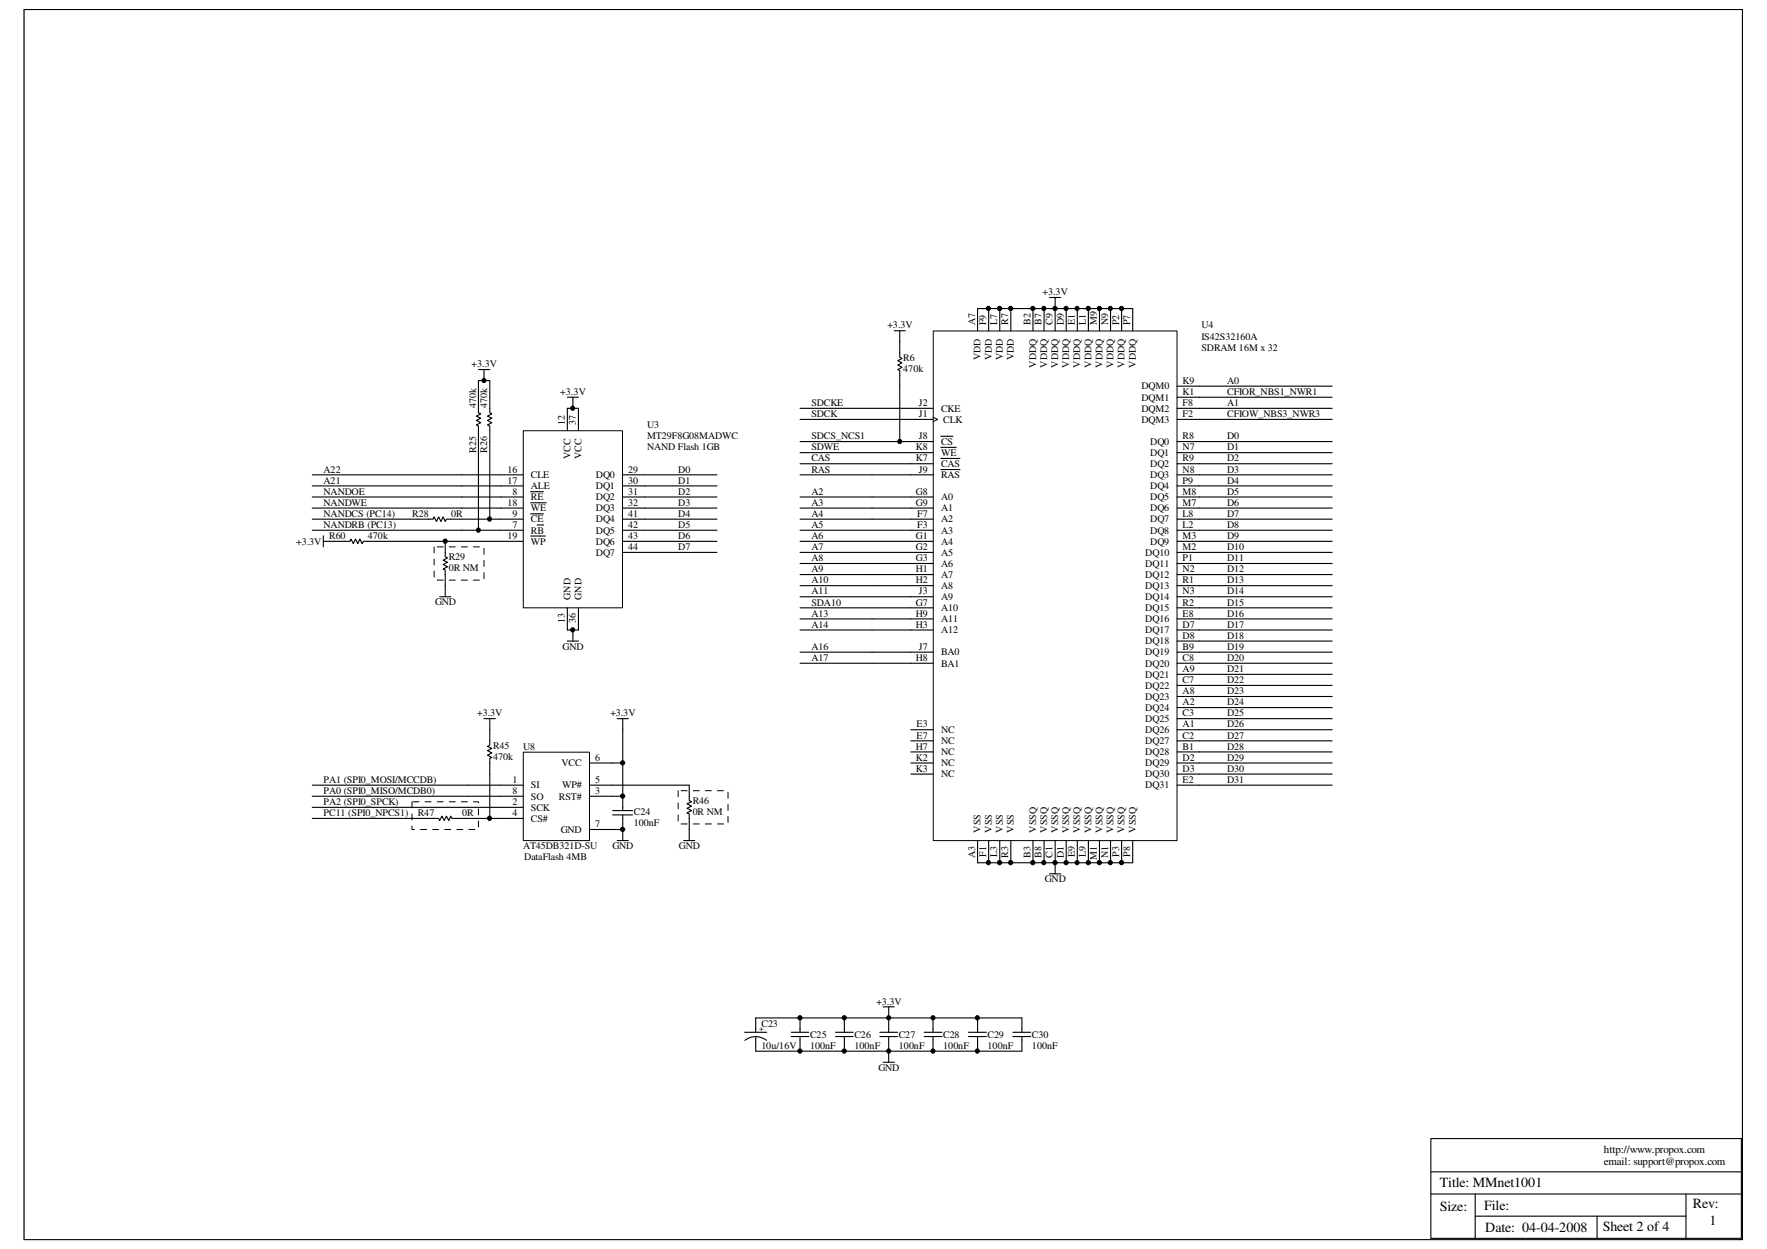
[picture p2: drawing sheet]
<svg xmlns="http://www.w3.org/2000/svg" width="297mm" height="210mm" viewBox="0 0 297 210" stroke-linecap="round" stroke-linejoin="round" font-family="sans-serif">
<path d="M4.1 1.6h288.8v206.7h-288.8z" fill="none" stroke="#000" stroke-width=".17"/>
<g fill="none" stroke="#000" stroke-width=".19">
<path d="M150.3 55.6h1.9M151.3 55.6v4.4l.3 .2-.7 .4 .7 .4-.7 .3 .7 .4-.7 .4 .4 .2v11.9M164.3 51.9h26.1M176.4 50h1.9M177.4 50v1.9M134.5 74.2h12.1M134.5 76.1h12.1M134.5 79.8h12.1M134.5 77.9h12.1M134.5 68.6h12.1M134.5 70.5h12.1M201.6 66.8h22.3"/>
<path d="M201.6 64.9h22.3M201.6 68.6h22.3M201.6 70.5h22.3M134.5 83.5h12.1M134.5 85.4h12.1M134.5 87.2h12.1M134.5 89.1h12.1M134.5 91h12.1M134.5 92.8h12.1M134.5 94.7h12.1M134.5 96.6h12.1M134.5 98.4h12.1"/>
<path d="M134.5 100.3h12.1M134.5 102.2h12.1M134.5 104h12.1M134.5 109.6h12.1M134.5 111.5h12.1M134.5 105.9h12.1M164.3 145h26.1M176.4 146.9h1.9M177.4 145v1.9M240.5 191.3h52.2v16.8h-52.2zM240.5 196.9h52.2M240.5 200.7h52.2"/>
<path d="M248 200.7v7.4M248 204.4h35.4M268.5 204.4v3.7M283.4 200.7v7.4"/>
</g>
<path d="M88 72.4h16.6v29.8h-16.6z" fill="#fff"/>
<path d="M88 72.4h16.6v29.8h-16.6z" fill="none" stroke="#000" stroke-width=".17"/>
<g fill="none" stroke="#000" stroke-width=".19">
<path d="M84.2 79.8h3.7M95.4 72.3v-3.7h1.8v3.7M95.4 66.8h1.8M96.3 66.8v1.8M104.7 79.8h15.8M54.4 91h4.4l.2-.4 .4 .8 .4-.8 .4 .8 .3-.8 .4 .8 .2-.4h26.8M54.4 90v1.9M84.2 83.5h3.7M84.2 85.4h3.7M84.2 81.7h3.7M84.2 87.2h3.7M84.2 89.1h3.7"/>
<path d="M89.2 82.6h2.2M89.2 84.5h2.6M89.2 86.4h2.2M89.2 90.1h2.5M90.3 88.2h1.1M104.7 83.5h15.8M104.7 85.4h15.8M104.7 81.7h15.8M104.7 87.2h15.8M104.7 89.1h15.8M104.7 91h15.8M104.7 92.8h15.8"/>
<path d="M95.4 102.2v3.7h1.8v-3.7M95.4 107.7h1.8M96.3 105.9v1.8"/>
</g>
<path d="M156.9 55.7h41v85.6h-41z" fill="#fff"/>
<path d="M156.9 55.6h41v85.7h-41zM156.8 70.1l.8 .4-.8 .4" fill="none" stroke="#000" stroke-width=".17"/>
<g fill="none" stroke="#000" stroke-width=".19">
<path d="M164.3 51.9v3.7M166.2 51.9v3.7M168.1 51.9v3.7M169.9 51.9v3.7M173.6 51.9v3.7M175.5 51.9v3.7M177.4 51.9v3.7M179.2 51.9v3.7M181.1 51.9v3.7M183 51.9v3.7M184.8 51.9v3.7M186.7 51.9v3.7"/>
<path d="M188.5 51.9v3.7M190.4 51.9v3.7M52.5 79.8h31.7M80.4 62.1h1.9M81.4 62.1v1.9M146.6 74.2h10.2M146.6 76.1h10.2M146.6 77.9h10.2M146.6 79.8h10.2M146.6 68.6h10.2M146.6 70.5h10.2M158.2 75.2h2.5"/>
<path d="M158.2 77h3.2M158.2 78.9h3.2M158.2 73.3h2M197.9 74.2h26M197.9 76.1h26M197.9 77.9h26M197.9 79.8h26M197.9 64.9h3.7M197.9 68.6h3.7M197.9 70.5h3.7M197.9 66.8h3.7M52.5 87.2h20.3l.2-.3 .4 .7 .3-.7 .4 .7 .4-.7 .3 .7 .3-.4h9.1"/>
<path d="M52.5 81.7h31.7M52.5 83.5h31.7M52.5 85.4h31.7M52.5 89.1h31.7M74.8 91v2.6l.4 .2-.7 .3 .7 .4-.7 .4 .7 .3-.7 .4 .3 .2v4.5M82.3 87.2v-15.6l-.3-.2 .7-.4-.7-.3 .7-.4-.7-.4 .7-.3-.4-.3v-5.3h-1.9v5.3l.4 .3-.7 .3 .7 .4-.7 .4 .7 .3-.7 .4 .3 .2v17.5M146.6 83.5h10.2M146.6 85.4h10.2M146.6 87.2h10.2M146.6 89.1h10.2M146.6 91h10.2M146.6 92.8h10.2"/>
<path d="M146.6 98.4h10.2M146.6 96.6h10.2M146.6 94.7h10.2M197.9 81.7h26M197.9 83.5h26M197.9 85.4h26M197.9 87.2h26M197.9 89.1h26M197.9 91h26M197.9 92.8h26M197.9 98.4h26M197.9 96.6h26"/>
<path d="M197.9 94.7h26M73.9 100.3h1.9M146.6 109.6h10.2M146.6 111.5h10.2M146.6 102.2h10.2M146.6 100.3h10.2M146.6 104h10.2M146.6 105.9h10.2M197.9 109.6h26M197.9 111.5h26M197.9 102.2h26M197.9 100.3h26"/>
<path d="M197.9 104h26M197.9 105.9h26M197.9 107.7h26M197.9 113.3h26M197.9 115.2h26M197.9 117.1h26M197.9 118.9h26M153.1 122.6h3.7M153.1 124.5h3.7M153.1 126.4h3.7M153.1 128.2h3.7M153.1 130.1h3.7"/>
<path d="M197.9 122.6h26M197.9 120.8h26M197.9 124.5h26M197.9 126.4h26M197.9 128.2h26M197.9 130.1h26M197.9 132h26M164.3 141.3v3.7M166.2 141.3v3.7M168.1 141.3v3.7M169.9 141.3v3.7M173.6 141.3v3.7"/>
<path d="M175.5 141.3v3.7M177.4 141.3v3.7M179.2 141.3v3.7M181.1 141.3v3.7M183 141.3v3.7M184.8 141.3v3.7M186.7 141.3v3.7M188.5 141.3v3.7M190.4 141.3v3.7M125.2 173.5h3.7M127 174.2l1.2 .3 .7 .3M127 174.2l-.7 .1-1.1 .5"/>
<path d="M127 173.5v-2.4h44.8v2.4M127 174.2v2.5h44.8v-2.5M133 173.5h3M133 174.2h3M134.5 171.1v2.4M134.5 174.2v2.5M140.5 173.5h2.9M140.5 174.2h2.9M141.9 171.1v2.4M141.9 174.2v2.5M147.9 173.5h3M147.9 174.2h3"/>
<path d="M148.5 178.5h1.8M148.5 169.2h1.8M149.4 169.2v4.3M149.4 174.2v4.3M155.4 173.5h3M155.4 174.2h3M156.8 171.1v2.4M156.8 174.2v2.5M162.8 173.5h3M162.8 174.2h3M164.3 171.1v2.4M164.3 174.2v2.5"/>
<path d="M170.3 173.5h3M170.3 174.2h3"/>
</g>
<path d="M73 91.9h8.4v5.6h-8.4z" fill="none" stroke="#000" stroke-width=".17" stroke-dasharray="1 1 1 1 1 1 1 1"/>
<path d="M88 126.4h11.1v14.9h-11.1z" fill="#fff"/>
<g fill="none" stroke="#000" stroke-width=".17">
<path d="M88 126.4h11.1v14.9h-11.1z"/>
<circle cx="166.1" cy="51.8" r=".35"/>
<circle cx="168" cy="51.8" r=".37"/>
<circle cx="169.9" cy="51.8" r=".37"/>
<circle cx="173.6" cy="51.8" r=".36"/>
<circle cx="175.5" cy="51.8" r=".35"/>
<circle cx="177.4" cy="51.8" r=".36"/>
<circle cx="179.2" cy="51.8" r=".36"/>
<circle cx="181" cy="51.8" r=".35"/>
<circle cx="182.9" cy="51.8" r=".36"/>
<circle cx="184.8" cy="51.8" r=".36"/>
<circle cx="186.6" cy="51.8" r=".35"/>
<circle cx="188.5" cy="51.8" r=".36"/>
<circle cx="81.3" cy="63.9" r=".35"/>
<circle cx="96.3" cy="68.6" r=".35"/>
<circle cx="151.2" cy="74.2" r=".35"/>
<circle cx="74.8" cy="91" r=".35"/>
<circle cx="80.4" cy="89.1" r=".35"/>
<circle cx="82.3" cy="87.2" r=".35"/>
<circle cx="96.3" cy="105.9" r=".35"/>
<circle cx="82.3" cy="137.5" r=".35"/>
<circle cx="104.7" cy="128.2" r=".36"/>
<circle cx="104.7" cy="139.4" r=".36"/>
<circle cx="104.7" cy="133.8" r=".36"/>
<circle cx="166.1" cy="145" r=".35"/>
<circle cx="168" cy="145" r=".37"/>
<circle cx="169.9" cy="145" r=".37"/>
<circle cx="173.6" cy="145" r=".36"/>
<circle cx="175.5" cy="145" r=".35"/>
<circle cx="177.4" cy="145" r=".36"/>
<circle cx="179.2" cy="145" r=".36"/>
<circle cx="181" cy="145" r=".35"/>
<circle cx="182.9" cy="145" r=".36"/>
<circle cx="184.8" cy="145" r=".36"/>
<circle cx="186.6" cy="145" r=".35"/>
<circle cx="188.5" cy="145" r=".36"/>
<circle cx="134.5" cy="176.6" r=".36"/>
<circle cx="134.5" cy="171" r=".36"/>
<circle cx="141.9" cy="176.6" r=".36"/>
<circle cx="141.9" cy="171" r=".36"/>
<circle cx="149.4" cy="176.6" r=".35"/>
<circle cx="149.4" cy="171" r=".35"/>
<circle cx="156.8" cy="176.6" r=".35"/>
<circle cx="156.8" cy="171" r=".35"/>
<circle cx="164.3" cy="176.6" r=".35"/>
<circle cx="164.3" cy="171" r=".35"/>
</g>
<g fill="none" stroke="#000" stroke-width=".19">
<path d="M52.5 137.5h21.2l.2 .4 .4-.7 .4 .7 .4-.7 .3 .7 .4-.7 .2 .3h11.9M52.5 135.7h35.4M52.5 133.8h35.4M52.5 132h35.4M81.4 120.8h1.9M82.3 120.8v4.4l-.3 .2 .7 .4-.7 .4 .7 .3-.7 .4 .7 .4-.4 .2v10M99.1 132h16.8v2.5l.3 .2-.7 .4 .7 .4-.7 .3 .7 .4-.7 .4 .4 .2v4.5M99.1 133.8h5.6M99.1 128.2h5.6M99.1 139.4h5.6M103 136.9h3.3M103 136.2h3.3"/>
<path d="M103.8 120.8h1.8M104.7 120.8v15.4M104.7 136.9v4.4M103.8 141.3h1.8M114.9 141.3h1.9"/>
</g>
<path d="M69.3 134.7h11.1v4.7h-11.1zM114 132.9h8.4v5.6h-8.4z" fill="none" stroke="#000" stroke-width=".17" stroke-dasharray="1 1 1 1 1 1 1 1"/>
<g fill="#000">
<circle cx="166.1" cy="51.8" r=".35"/>
<circle cx="168" cy="51.8" r=".37"/>
<circle cx="169.9" cy="51.8" r=".37"/>
<circle cx="173.6" cy="51.8" r=".36"/>
<circle cx="175.5" cy="51.8" r=".35"/>
<circle cx="177.4" cy="51.8" r=".36"/>
<circle cx="179.2" cy="51.8" r=".36"/>
<circle cx="181" cy="51.8" r=".35"/>
<circle cx="182.9" cy="51.8" r=".36"/>
<circle cx="184.8" cy="51.8" r=".36"/>
<circle cx="186.6" cy="51.8" r=".35"/>
<circle cx="188.5" cy="51.8" r=".36"/>
<circle cx="81.3" cy="63.9" r=".35"/>
<circle cx="96.3" cy="68.6" r=".35"/>
<circle cx="151.2" cy="74.2" r=".35"/>
<circle cx="74.8" cy="91" r=".35"/>
<circle cx="80.4" cy="89.1" r=".35"/>
<circle cx="82.3" cy="87.2" r=".35"/>
<circle cx="96.3" cy="105.9" r=".35"/>
<circle cx="82.3" cy="137.5" r=".35"/>
<circle cx="104.7" cy="128.2" r=".36"/>
<circle cx="104.7" cy="139.4" r=".36"/>
<circle cx="104.7" cy="133.8" r=".36"/>
<circle cx="166.1" cy="145" r=".35"/>
<circle cx="168" cy="145" r=".37"/>
<circle cx="169.9" cy="145" r=".37"/>
<circle cx="173.6" cy="145" r=".36"/>
<circle cx="175.5" cy="145" r=".35"/>
<circle cx="177.4" cy="145" r=".36"/>
<circle cx="179.2" cy="145" r=".36"/>
<circle cx="181" cy="145" r=".35"/>
<circle cx="182.9" cy="145" r=".36"/>
<circle cx="184.8" cy="145" r=".36"/>
<circle cx="186.6" cy="145" r=".35"/>
<circle cx="188.5" cy="145" r=".36"/>
<circle cx="134.5" cy="176.6" r=".36"/>
<circle cx="134.5" cy="171" r=".36"/>
<circle cx="141.9" cy="176.6" r=".36"/>
<circle cx="141.9" cy="171" r=".36"/>
<circle cx="149.4" cy="176.6" r=".35"/>
<circle cx="149.4" cy="171" r=".35"/>
<circle cx="156.8" cy="176.6" r=".35"/>
<circle cx="156.8" cy="171" r=".35"/>
<circle cx="164.3" cy="176.6" r=".35"/>
<circle cx="164.3" cy="171" r=".35"/>
</g>
<g font-size="2.4">
<text x="242.1" y="203.5">Size:</text>
<text x="242.1" y="199.6">Title: MMnet1001</text>
<text x="249.5" y="203.3">File:</text>
<text x="284.6" y="202.9">Rev:</text>
<text x="249.7" y="207">Date: 04-04-2008</text>
<text x="269.4" y="206.8">Sheet 2 of 4</text>
<text x="287.4" y="205.9">1</text>
</g>
<g font-size="1.8">
<text x="269.6" y="193.8">http://www.propox.com</text>
<text x="269.6" y="195.8">email: support@propox.com</text>
</g>
<g font-size="1.7">
<text x="175.3" y="49.6">+3.3V</text>
<text x="149.2" y="55.2">+3.3V</text>
<text x="163.9" y="54.7" transform="rotate(-90 163.9 54.7)">A7</text>
<text x="165.8" y="54.7" transform="rotate(-90 165.8 54.7)">F9</text>
<text x="167.6" y="54.7" transform="rotate(-90 167.6 54.7)">L7</text>
<text x="169.5" y="54.7" transform="rotate(-90 169.5 54.7)">R7</text>
<text x="173.2" y="54.7" transform="rotate(-90 173.2 54.7)">B2</text>
<text x="175.1" y="54.7" transform="rotate(-90 175.1 54.7)">B7</text>
<text x="176.9" y="54.7" transform="rotate(-90 176.9 54.7)">C9</text>
<text x="178.8" y="54.7" transform="rotate(-90 178.8 54.7)">D9</text>
<text x="180.7" y="54.7" transform="rotate(-90 180.7 54.7)">E1</text>
<text x="182.5" y="54.7" transform="rotate(-90 182.5 54.7)">L1</text>
<text x="184.4" y="54.7" transform="rotate(-90 184.4 54.7)">M9</text>
<text x="186.3" y="54.7" transform="rotate(-90 186.3 54.7)">N9</text>
<text x="188.1" y="54.7" transform="rotate(-90 188.1 54.7)">P2</text>
<text x="190" y="54.7" transform="rotate(-90 190 54.7)">P7</text>
<text x="202" y="55.2">U4</text>
<text x="202" y="57.1">IS42S32160A</text>
<text x="202" y="58.9">SDRAM 16M x 32</text>
<text x="79.3" y="61.7">+3.3V</text>
<text x="151.8" y="60.6">R6</text>
<text x="151.8" y="62.5">470k</text>
<text x="164.8" y="60.6" transform="rotate(-90 164.8 60.6)">VDD</text>
<text x="166.7" y="60.6" transform="rotate(-90 166.7 60.6)">VDD</text>
<text x="168.6" y="60.6" transform="rotate(-90 168.6 60.6)">VDD</text>
<text x="170.4" y="60.6" transform="rotate(-90 170.4 60.6)">VDD</text>
<text x="174.2" y="61.8" transform="rotate(-90 174.2 61.8)">VDDQ</text>
<text x="176" y="61.8" transform="rotate(-90 176 61.8)">VDDQ</text>
<text x="177.9" y="61.8" transform="rotate(-90 177.9 61.8)">VDDQ</text>
<text x="179.7" y="61.8" transform="rotate(-90 179.7 61.8)">VDDQ</text>
<text x="181.6" y="61.8" transform="rotate(-90 181.6 61.8)">VDDQ</text>
<text x="183.5" y="61.8" transform="rotate(-90 183.5 61.8)">VDDQ</text>
<text x="185.3" y="61.8" transform="rotate(-90 185.3 61.8)">VDDQ</text>
<text x="187.2" y="61.8" transform="rotate(-90 187.2 61.8)">VDDQ</text>
<text x="189.1" y="61.8" transform="rotate(-90 189.1 61.8)">VDDQ</text>
<text x="190.9" y="61.8" transform="rotate(-90 190.9 61.8)">VDDQ</text>
<text x="191.9" y="65.4">DQM0</text>
<text x="198.8" y="64.5">K9</text>
<text x="206.3" y="64.5">A0</text>
<text x="80" y="68.6" transform="rotate(-90 80 68.6)">470k</text>
<text x="81.9" y="68.6" transform="rotate(-90 81.9 68.6)">470k</text>
<text x="94.2" y="66.4">+3.3V</text>
<text x="95" y="71.4" transform="rotate(-90 95 71.4)">12</text>
<text x="96.8" y="71.4" transform="rotate(-90 96.8 71.4)">37</text>
<text x="108.8" y="72">U3</text>
<text x="136.4" y="70.1">SDCK</text>
<text x="136.4" y="68.2">SDCKE</text>
<text x="154.5" y="68.2">J2</text>
<text x="154.5" y="70.1">J1</text>
<text x="158.2" y="69.2">CKE</text>
<text x="158.6" y="71">CLK</text>
<text x="191.9" y="67.3">DQM1</text>
<text x="191.9" y="69.2">DQM2</text>
<text x="191.9" y="71">DQM3</text>
<text x="198.8" y="66.4">K1</text>
<text x="198.8" y="68.2">F8</text>
<text x="198.8" y="70.1">F2</text>
<text x="206.3" y="68.2">A1</text>
<text x="206.3" y="70.1">CFIOW_NBS3_NWR3</text>
<text x="206.3" y="66.4">CFIOR_NBS1_NWR1</text>
<text x="80" y="76.1" transform="rotate(-90 80 76.1)">R25</text>
<text x="81.9" y="76.1" transform="rotate(-90 81.9 76.1)">R26</text>
<text x="95.9" y="77.2" transform="rotate(-90 95.9 77.2)">VCC</text>
<text x="97.7" y="77.2" transform="rotate(-90 97.7 77.2)">VCC</text>
<text x="108.8" y="75.7">NAND Flash 1GB</text>
<text x="108.8" y="73.8">MT29F8G08MADWC</text>
<text x="136.4" y="75.7">SDWE</text>
<text x="136.4" y="73.8">SDCS_NCS1</text>
<text x="136.4" y="77.6">CAS</text>
<text x="154" y="75.7">K8</text>
<text x="154" y="77.6">K7</text>
<text x="154.5" y="73.8">J8</text>
<text x="158.2" y="76.6">WE</text>
<text x="158.2" y="74.8">CS</text>
<text x="193.3" y="74.8">DQ0</text>
<text x="193.3" y="76.6">DQ1</text>
<text x="198.8" y="73.8">R8</text>
<text x="198.8" y="75.7">N7</text>
<text x="198.8" y="77.6">R9</text>
<text x="206.3" y="73.8">D0</text>
<text x="206.3" y="75.7">D1</text>
<text x="206.3" y="77.6">D2</text>
<text x="54.4" y="83.1">NANDOE</text>
<text x="54.4" y="81.3">A21</text>
<text x="54.4" y="79.4">A22</text>
<text x="85.3" y="79.4">16</text>
<text x="85.3" y="81.3">17</text>
<text x="86.1" y="83.1">8</text>
<text x="89.2" y="80.3">CLE</text>
<text x="89.2" y="82.2">ALE</text>
<text x="100.2" y="80.3">DQ0</text>
<text x="100.2" y="82.2">DQ1</text>
<text x="105.6" y="79.4">29</text>
<text x="105.6" y="81.3">30</text>
<text x="105.6" y="83.1">31</text>
<text x="114" y="81.3">D1</text>
<text x="114" y="83.1">D2</text>
<text x="114" y="79.4">D0</text>
<text x="136.4" y="83.1">A2</text>
<text x="136.4" y="79.4">RAS</text>
<text x="154" y="83.1">G8</text>
<text x="154.5" y="79.4">J9</text>
<text x="158.2" y="78.5">CAS</text>
<text x="158.2" y="80.3">RAS</text>
<text x="193.3" y="78.5">DQ2</text>
<text x="193.3" y="80.3">DQ3</text>
<text x="193.3" y="82.2">DQ4</text>
<text x="198.8" y="79.4">N8</text>
<text x="198.8" y="81.3">P9</text>
<text x="198.8" y="83.1">M8</text>
<text x="206.3" y="79.4">D3</text>
<text x="206.3" y="81.3">D4</text>
<text x="206.3" y="83.1">D5</text>
<text x="54.4" y="85">NANDWE</text>
<text x="54.4" y="88.7">NANDRB (PC13)</text>
<text x="54.4" y="86.9">NANDCS (PC14)</text>
<text x="69.3" y="86.9">R28</text>
<text x="75.8" y="86.9">0R</text>
<text x="85.3" y="85">18</text>
<text x="86.1" y="86.9">9</text>
<text x="86.1" y="88.7">7</text>
<text x="89.2" y="84.1">RE</text>
<text x="89.2" y="85.9">WE</text>
<text x="89.2" y="87.8">CE</text>
<text x="89.2" y="89.7">RB</text>
<text x="100.2" y="84.1">DQ2</text>
<text x="100.2" y="85.9">DQ3</text>
<text x="100.2" y="87.8">DQ4</text>
<text x="100.2" y="89.7">DQ5</text>
<text x="105.6" y="85">32</text>
<text x="105.6" y="86.9">41</text>
<text x="105.6" y="88.7">42</text>
<text x="114" y="85">D3</text>
<text x="114" y="86.9">D4</text>
<text x="114" y="88.7">D5</text>
<text x="136.4" y="85">A3</text>
<text x="136.4" y="86.9">A4</text>
<text x="136.4" y="88.7">A5</text>
<text x="154" y="85">G9</text>
<text x="154.2" y="86.9">F7</text>
<text x="154.2" y="88.7">F3</text>
<text x="158.2" y="84.1">A0</text>
<text x="158.2" y="85.9">A1</text>
<text x="158.2" y="87.8">A2</text>
<text x="158.2" y="89.7">A3</text>
<text x="193.3" y="84.1">DQ5</text>
<text x="193.3" y="85.9">DQ6</text>
<text x="193.3" y="87.8">DQ7</text>
<text x="193.3" y="89.7">DQ8</text>
<text x="198.8" y="85">M7</text>
<text x="198.8" y="86.9">L8</text>
<text x="198.8" y="88.7">L2</text>
<text x="206.3" y="85">D6</text>
<text x="206.3" y="86.9">D7</text>
<text x="206.3" y="88.7">D8</text>
<text x="49.8" y="91.5">+3.3V</text>
<text x="55.3" y="90.6">R60</text>
<text x="61.8" y="90.6">470k</text>
<text x="75.4" y="94.1">R29</text>
<text x="85.3" y="90.6">19</text>
<text x="89.2" y="91.5">WP</text>
<text x="100.2" y="91.5">DQ6</text>
<text x="100.2" y="93.4">DQ7</text>
<text x="105.6" y="90.6">43</text>
<text x="105.6" y="92.5">44</text>
<text x="114" y="90.6">D6</text>
<text x="114" y="92.5">D7</text>
<text x="136.4" y="90.6">A6</text>
<text x="136.4" y="92.5">A7</text>
<text x="136.4" y="94.3">A8</text>
<text x="154" y="90.6">G1</text>
<text x="154" y="92.5">G2</text>
<text x="154" y="94.3">G3</text>
<text x="158.2" y="91.5">A4</text>
<text x="158.2" y="93.4">A5</text>
<text x="158.2" y="95.2">A6</text>
<text x="192.5" y="93.4">DQ10</text>
<text x="192.5" y="95.2">DQ11</text>
<text x="193.3" y="91.5">DQ9</text>
<text x="198.8" y="90.6">M3</text>
<text x="198.8" y="92.5">M2</text>
<text x="198.8" y="94.3">P1</text>
<text x="206.3" y="90.6">D9</text>
<text x="206.3" y="92.5">D10</text>
<text x="206.3" y="94.3">D11</text>
<text x="73.1" y="101.7">GND</text>
<text x="75.4" y="96">0R NM</text>
<text x="95.9" y="100.8" transform="rotate(-90 95.9 100.8)">GND</text>
<text x="97.7" y="100.8" transform="rotate(-90 97.7 100.8)">GND</text>
<text x="136.4" y="96.2">A9</text>
<text x="136.4" y="101.8">SDA10</text>
<text x="136.4" y="98">A10</text>
<text x="136.4" y="99.9">A11</text>
<text x="154" y="101.8">G7</text>
<text x="154" y="98">H2</text>
<text x="154" y="96.2">H1</text>
<text x="154.5" y="99.9">J3</text>
<text x="158.2" y="99">A8</text>
<text x="158.2" y="97.1">A7</text>
<text x="158.2" y="100.8">A9</text>
<text x="192.5" y="97.1">DQ12</text>
<text x="192.5" y="99">DQ13</text>
<text x="192.5" y="100.8">DQ14</text>
<text x="198.8" y="96.2">N2</text>
<text x="198.8" y="98">R1</text>
<text x="198.8" y="99.9">N3</text>
<text x="198.8" y="101.8">R2</text>
<text x="206.3" y="96.2">D12</text>
<text x="206.3" y="98">D13</text>
<text x="206.3" y="99.9">D14</text>
<text x="206.3" y="101.8">D15</text>
<text x="95" y="104.8" transform="rotate(-90 95 104.8)">13</text>
<text x="96.8" y="104.8" transform="rotate(-90 96.8 104.8)">36</text>
<text x="136.4" y="103.6">A13</text>
<text x="136.4" y="105.5">A14</text>
<text x="154" y="103.6">H9</text>
<text x="154" y="105.5">H3</text>
<text x="158.2" y="102.7">A10</text>
<text x="158.2" y="104.6">A11</text>
<text x="158.2" y="106.4">A12</text>
<text x="192.5" y="102.7">DQ15</text>
<text x="192.5" y="104.6">DQ16</text>
<text x="192.5" y="106.4">DQ17</text>
<text x="198.8" y="103.6">E8</text>
<text x="198.8" y="105.5">D7</text>
<text x="198.8" y="107.4">D8</text>
<text x="206.3" y="103.6">D16</text>
<text x="206.3" y="105.5">D17</text>
<text x="206.3" y="107.4">D18</text>
<text x="94.6" y="109.2">GND</text>
<text x="136.4" y="109.2">A16</text>
<text x="136.4" y="111.1">A17</text>
<text x="154" y="111.1">H8</text>
<text x="154.5" y="109.2">J7</text>
<text x="158.2" y="110.2">BA0</text>
<text x="158.2" y="112">BA1</text>
<text x="192.5" y="108.3">DQ18</text>
<text x="192.5" y="110.2">DQ19</text>
<text x="192.5" y="112">DQ20</text>
<text x="192.5" y="113.9">DQ21</text>
<text x="198.8" y="109.2">B9</text>
<text x="198.8" y="111.1">C8</text>
<text x="198.8" y="112.9">A9</text>
<text x="206.3" y="109.2">D19</text>
<text x="206.3" y="111.1">D20</text>
<text x="206.3" y="112.9">D21</text>
<text x="192.5" y="115.7">DQ22</text>
<text x="192.5" y="117.6">DQ23</text>
<text x="192.5" y="119.5">DQ24</text>
<text x="198.8" y="114.8">C7</text>
<text x="198.8" y="116.7">A8</text>
<text x="198.8" y="118.5">A2</text>
<text x="206.3" y="114.8">D22</text>
<text x="206.3" y="116.7">D23</text>
<text x="206.3" y="118.5">D24</text>
<text x="80.2" y="120.4">+3.3V</text>
<text x="82.9" y="125.8">R45</text>
<text x="87.9" y="126">U8</text>
<text x="102.6" y="120.4">+3.3V</text>
<text x="154" y="126">H7</text>
<text x="154.1" y="122.3">E3</text>
<text x="154.1" y="124.1">E7</text>
<text x="158.2" y="123.2">NC</text>
<text x="158.2" y="125.1">NC</text>
<text x="192.5" y="121.3">DQ25</text>
<text x="192.5" y="123.2">DQ26</text>
<text x="192.5" y="125.1">DQ27</text>
<text x="198.8" y="120.4">C3</text>
<text x="198.8" y="122.3">A1</text>
<text x="198.8" y="124.1">C2</text>
<text x="198.8" y="126">B1</text>
<text x="206.3" y="120.4">D25</text>
<text x="206.3" y="122.3">D26</text>
<text x="206.3" y="124.1">D27</text>
<text x="206.3" y="126">D28</text>
<text x="54.4" y="131.6">PA1 (SPI0_MOSI/MCCDB)</text>
<text x="82.9" y="127.7">470k</text>
<text x="86.1" y="131.6">1</text>
<text x="94.4" y="128.8">VCC</text>
<text x="100" y="131.6">5</text>
<text x="100" y="127.8">6</text>
<text x="154" y="127.8">K2</text>
<text x="154" y="129.7">K3</text>
<text x="158.2" y="126.9">NC</text>
<text x="158.2" y="128.8">NC</text>
<text x="158.2" y="130.6">NC</text>
<text x="192.5" y="126.9">DQ28</text>
<text x="192.5" y="128.8">DQ29</text>
<text x="192.5" y="130.6">DQ30</text>
<text x="198.8" y="127.8">D2</text>
<text x="198.8" y="129.7">D3</text>
<text x="198.8" y="131.6">E2</text>
<text x="206.3" y="127.8">D29</text>
<text x="206.3" y="129.7">D30</text>
<text x="206.3" y="131.6">D31</text>
<text x="54.4" y="133.4">PA0 (SPI0_MISO/MCDB0)</text>
<text x="54.4" y="135.3">PA2 (SPI0_SPCK)</text>
<text x="54.4" y="137.2">PC11 (SPI0_NPCS1)</text>
<text x="70.2" y="137.2">R47</text>
<text x="77.7" y="137.2">0R</text>
<text x="86.1" y="135.3">2</text>
<text x="86.1" y="133.4">8</text>
<text x="86.1" y="137.2">4</text>
<text x="89.2" y="136.2">SCK</text>
<text x="89.2" y="134.4">SO</text>
<text x="89.2" y="132.5">SI</text>
<text x="93.9" y="134.4">RST#</text>
<text x="94.5" y="132.5">WP#</text>
<text x="100" y="133.4">3</text>
<text x="106.5" y="137">C24</text>
<text x="116.5" y="135.1">R46</text>
<text x="116.5" y="137">0R NM</text>
<text x="192.5" y="132.5">DQ31</text>
<text x="87.9" y="142.7">AT45DB321D-SU</text>
<text x="89.2" y="138.1">CS#</text>
<text x="94.3" y="140">GND</text>
<text x="100" y="139">7</text>
<text x="103" y="142.7">GND</text>
<text x="106.5" y="138.9">100nF</text>
<text x="114.1" y="142.7">GND</text>
<text x="164.8" y="140" transform="rotate(-90 164.8 140)">VSS</text>
<text x="165.8" y="144" transform="rotate(-90 165.8 144)">F1</text>
<text x="166.7" y="140" transform="rotate(-90 166.7 140)">VSS</text>
<text x="168.6" y="140" transform="rotate(-90 168.6 140)">VSS</text>
<text x="170.4" y="140" transform="rotate(-90 170.4 140)">VSS</text>
<text x="174.2" y="140" transform="rotate(-90 174.2 140)">VSSQ</text>
<text x="176" y="140" transform="rotate(-90 176 140)">VSSQ</text>
<text x="177.9" y="140" transform="rotate(-90 177.9 140)">VSSQ</text>
<text x="179.7" y="140" transform="rotate(-90 179.7 140)">VSSQ</text>
<text x="181.6" y="140" transform="rotate(-90 181.6 140)">VSSQ</text>
<text x="183.5" y="140" transform="rotate(-90 183.5 140)">VSSQ</text>
<text x="185.3" y="140" transform="rotate(-90 185.3 140)">VSSQ</text>
<text x="187.2" y="140" transform="rotate(-90 187.2 140)">VSSQ</text>
<text x="188.1" y="144" transform="rotate(-90 188.1 144)">P3</text>
<text x="189.1" y="140" transform="rotate(-90 189.1 140)">VSSQ</text>
<text x="190" y="144" transform="rotate(-90 190 144)">P8</text>
<text x="190.9" y="140" transform="rotate(-90 190.9 140)">VSSQ</text>
<text x="88.1" y="144.6">DataFlash 4MB</text>
<text x="163.9" y="144.3" transform="rotate(-90 163.9 144.3)">A3</text>
<text x="167.6" y="144.1" transform="rotate(-90 167.6 144.1)">L3</text>
<text x="169.5" y="144.2" transform="rotate(-90 169.5 144.2)">R3</text>
<text x="173.2" y="144.2" transform="rotate(-90 173.2 144.2)">B3</text>
<text x="175.1" y="144.2" transform="rotate(-90 175.1 144.2)">B8</text>
<text x="175.6" y="148.3">GND</text>
<text x="176.9" y="144.2" transform="rotate(-90 176.9 144.2)">C1</text>
<text x="178.8" y="144.3" transform="rotate(-90 178.8 144.3)">D1</text>
<text x="180.7" y="144.1" transform="rotate(-90 180.7 144.1)">E9</text>
<text x="182.5" y="144.1" transform="rotate(-90 182.5 144.1)">L9</text>
<text x="184.4" y="144.5" transform="rotate(-90 184.4 144.5)">M1</text>
<text x="186.3" y="144.3" transform="rotate(-90 186.3 144.3)">N1</text>
<text x="128" y="172.6">C23</text>
<text x="147.3" y="168.8">+3.3V</text>
<text x="128" y="176.3">10u/16V</text>
<text x="136.2" y="174.4">C25</text>
<text x="136.2" y="176.3">100nF</text>
<text x="143.6" y="174.4">C26</text>
<text x="143.6" y="176.3">100nF</text>
<text x="147.7" y="180">GND</text>
<text x="151.1" y="174.4">C27</text>
<text x="151.1" y="176.3">100nF</text>
<text x="158.6" y="174.4">C28</text>
<text x="158.6" y="176.3">100nF</text>
<text x="166" y="174.4">C29</text>
<text x="166" y="176.3">100nF</text>
<text x="173.5" y="174.4">C30</text>
<text x="173.5" y="176.3">100nF</text>
</g>
<text font-size="1.3" x="127.6" y="173.2">+</text>
</svg>
